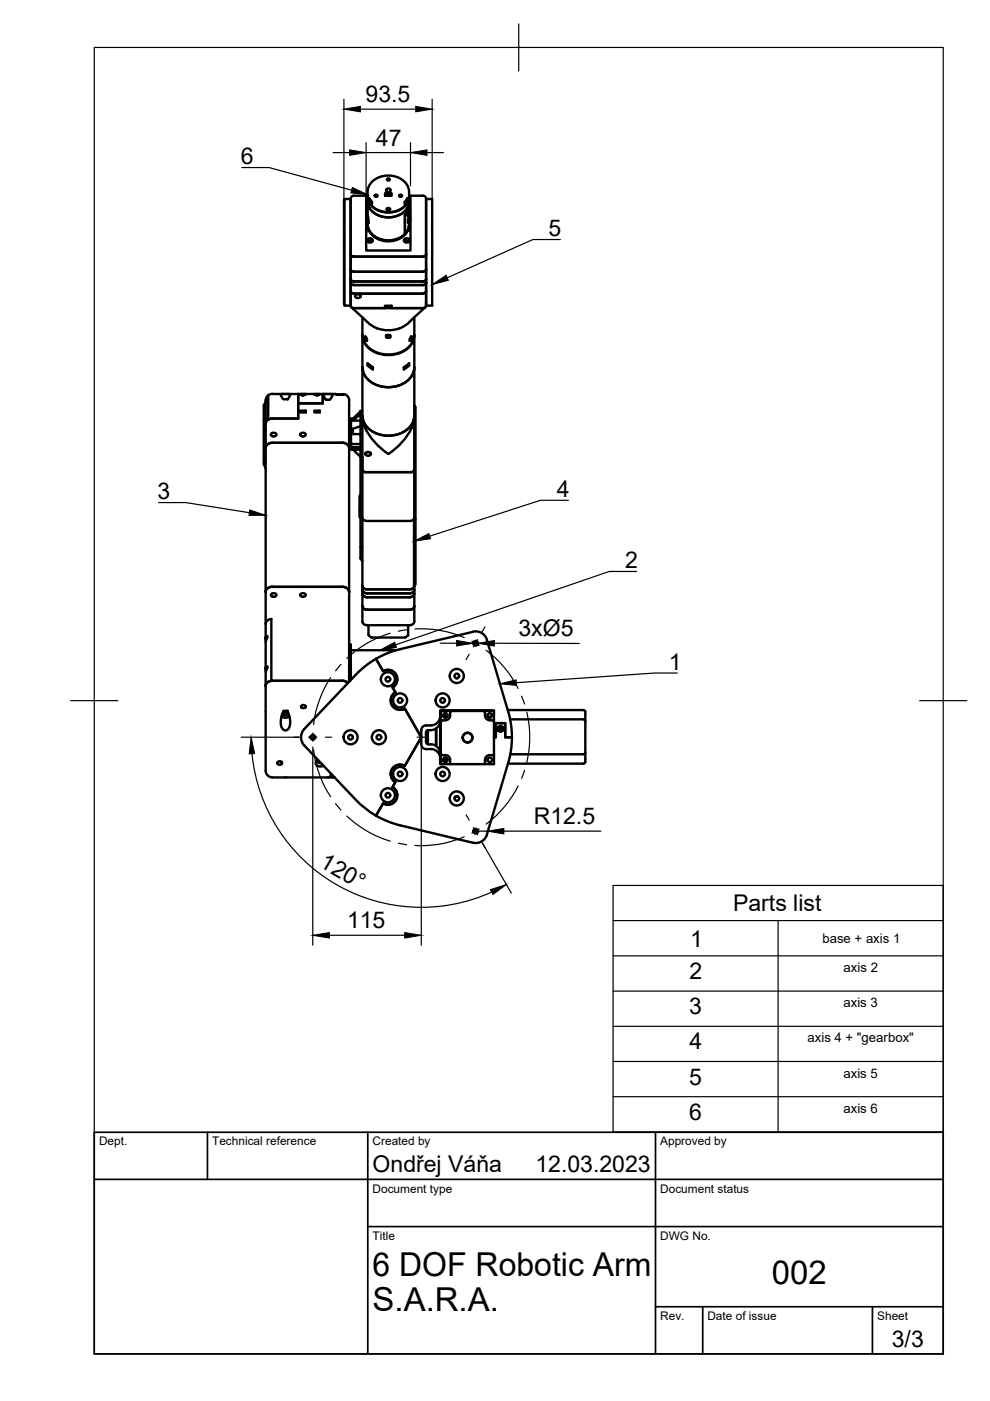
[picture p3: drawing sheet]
<svg xmlns="http://www.w3.org/2000/svg" width="210mm" height="297mm" viewBox="0 0 210 297" stroke-linecap="round" stroke-linejoin="round" font-family="sans-serif">
<!-- layer: Visible -->
<g fill="none" stroke="#000" stroke-width=".51">
<path d="M82.2 38.2h.3M73 42.4v22.1M74.3 42.2v11.7a.65 .65 0 0 0 .7 .5h14.6a.64 .64 0 0 0 .8-.5M74.3 59.9a.64 .64 0 0 0 .7 .5h14.6a.64 .64 0 0 0 .8-.5M74.3 59.1a.64 .64 0 0 0 .7 .6h14.6a.64 .64 0 0 0 .8-.6M74.3 57.1a.64 .64 0 0 0 .7 .5h14.6a.68 .68 0 0 0 .8-.5M74.3 42.2v22.6M74.3 42.2h-1.3v22.6h1.3M75 41.5h2.6v11.6h9.4v-11.6h2.6M75 41.5a.71 .71 0 0 0-.7 .7M77.6 46.4h.1M77.9 51.2l.5-.2 .6 .2"/>
<path d="M77.9 50.7a.57 .57 0 0 1 .7-.2 .57 .57 0 0 1 .4 .7 .57 .57 0 0 1-.8 .2 .57 .57 0 0 1-.3-.7zM77.9 45v2.9l.3 .9 .3 .7 .8 .7 1.5 .8 1.8 .2 1.3-.2 .9-.4 1-.8 .5-.6 .3-.7 .1-.9M77.9 44.5l-.2 .2v.9a2.41 2.41 0 0 0 .2 1.7h.2l.1-.3-.3-2M77.9 41.7v3.3M78 41.6a4 4 0 0 0 4.3 3.4 3.9 3.9 0 0 0 4.4-4.3l-.3-1.4-1.2-1.3-1.4-.6-1.1-.2-1.1 .1-1.7 .5-1.2 1-.7 1.1-.1 1.7M78 42.7a4 4 0 0 0 4.3 3.4 4 4 0 0 0 4.4-3.4M78 41.7a3.9 3.9 0 0 0 4 3.4 4.3 4.3 0 0 0 4.7-2.9v-.5M78 48.2l-.1 .4 .4 .3M78.1 48.6l-.2 .1M78.1 51.4a.34 .34 0 0 1 .6 0M78.2 48.8l-.1 .1M78.3 42v.4h.2"/>
<path d="M78.3 42l.6 .8M78.3 42.4l.6 .8v-.4M79.6 41.7h.3M79.7 41.6v.1M81.6 41h1.4v.5h-1.4zM82 41.5l.3-.2 .4 .2M82 41.5h.1M82 44.2l.5-.1 .2 .3-.2 .2h-.3l-.3-.2zM82.1 41.5h.5M82.7 41.5h-.1M84.8 41.7h.3M84.9 41.6v.1"/>
<path d="M85.7 51.2l.5-.2 .6 .2M85.7 50.7a.57 .57 0 0 1 .7-.2 .57 .57 0 0 1 .4 .7 .57 .57 0 0 1-.8 .2 .57 .57 0 0 1-.3-.7zM85.9 51.4a.34 .34 0 0 1 .6 0M86.2 42.4h.2v-.4l-.6 .8M86.4 42.4l-.6 .8v-.4M86.5 48.8v.1M86.6 48.6l.2 .1M86.7 44.6v.7l-.3 .5v-.3zM86.7 48.2l.1 .4-.4 .3M86.7 47.6a4 4 0 0 1-4.4 3.4 4 4 0 0 1-4.3-3.4 3.9 3.9 0 0 0 4.3 3.4 4.9 4.9 0 0 0 3.6-1.4M86.7 45v2.3M86.7 44.5l.2 .2v2.4l-.2 .2"/>
<path d="M86.7 45l-.2 1.7v.5l.2 .1M86.7 47.6l-.1 .9-.7 1.1M86.7 43.5l-.1 .9-.7 1.1v4.1M86.7 41.7v3.3M86.7 47.3v.3M86.9 46.4h.1M89.7 41.5a.71 .71 0 0 1 .7 .7M90.3 42.2v22.6M90.3 42.2h1.3v22.6h-1.3M74.3 64.8a.64 .64 0 0 0 .7 .5h6.6v-.5h1.4v.5h6.6a.64 .64 0 0 0 .8-.5M74.3 61.7a.64 .64 0 0 0 .7 .5M74.5 65.1l3.4 3.2"/>
<path d="M75 62.3h14.6M75.4 62.6a.71 .71 0 0 1 1.1 .2 .66 .66 0 0 1-.6 .4 .66 .66 0 0 1-.6-.4zM76.8 71.1v28.5M76.8 67.3v3.7M76.9 70.9a4.7 4.7 0 0 0 4.5 4.2 5.9 5.9 0 0 0 6.1-2.7l.3-1.5M76.9 77.9a4.7 4.7 0 0 0 4.5 4.1 5.9 5.9 0 0 0 6.1-2.7l.3-1.4M76.9 71a4.8 4.8 0 0 0 4.7 4.3 5.7 5.7 0 0 0 6-3l.2-1.3M77.4 71.3l.3 .4 .1 .5-.4-.4zM77.9 77.5l1.2 .8M78.2 77.3l-.3 .2v-.5l1.2 .9M78.6 77.6l.4 .2M79.1 77.9v.4"/>
<path d="M81.9 71.1l.6-.1 .3 .1v.3l-.3 .2h-.3l-.3-.2zM86.1 77.6l-.4 .2M86.5 77.3l.3 .2v-.5l-1.2 .9v.4l1.2-.8M87.1 71.4l.2-.1v.3l-.4 .6-.1-.3zM87.8 71.1v28.5M87.8 67.3v3.7M90.2 65.1l-2.9 2.7a6.5 6.5 0 0 1-9.4 .5M90.3 64.1v.9l-.5 .3h-14.9l-.4-.2-.2-.3M90.4 61.7a.64 .64 0 0 1-.7 .5M55.9 89v9.4l.4 1M56.3 85.2l-.4 .7v3.1l.4-.1M56.3 89.8v42.5"/>
<path d="M56.3 90.8v.5M56.3 97v.5M56.8 83.8a3.5 3.5 0 0 0-.5 2.8v3.2M56.8 89l-.3 .4-.2 .4M56.8 83.9v5.1M57.5 92l.1-.1a.69 .69 0 0 1 1 .3 .77 .77 0 0 1-1 .2l-.2-.2zM57.7 88.7h5.5M57.7 83.5h2.7M57.7 88.7l-.9 .3M57.7 88.7a1.31 1.31 0 0 0-1.4 1.1M57.7 83.5l-.9 .3M58 92.5h.1"/>
<path d="M59.5 83.6l1.7-.1 .3 .3-.5 .9h-1zM60.7 83.5h3.4M63.6 87.1h1.2v.3h-1.2zM63.6 83.6h1.2l-.6 .2zM63.7 91.9a.71 .71 0 0 1 1.1 .2 .66 .66 0 0 1-.6 .4 .66 .66 0 0 1-.6-.4zM64.2 92.5h.1M64.3 83.5h2.8M66.6 87.1h1.2v.3h-1.2zM66.6 83.6h1.2l-.6 .2zM67.4 83.5h1v2h-5.2v-2v5.2M68.5 83.6l1.7-.1 .3 .1v.2l-.5 1h-.9zM69.4 83.5h-1v2h-5.2v3.2"/>
<path d="M69.7 83.5h1.4l.6 .2 1.3-.1h-1.9M72.5 93.9h-14.8a1.31 1.31 0 0 0-1.4 1.1M72.5 93.9a1.39 1.39 0 0 1 1.5 1.1M73 83.6a1.41 1.41 0 0 1 1 1.3M74 84.9v59.6M74.4 94.9v.4h2M74.4 94.1v.7M74.8 89.2l1.6-1.4v2.6M74.9 88.7h-.5v5.4h2M74.9 95.3l1.5 1.6M76.4 94.8h-2l2 .1M76.4 92v-1.6l-1.6 .5v1.1h1.6v4.9"/>
<path d="M76.4 87.8v-.6l-1.6 1.6v.4h1.6M76.4 96.9l.1 21.6M76.4 96.9h.4v2.8l.5 .4h10.1l.3-.2 .1-.3M76.8 99.6l.3 .4 .3 .1M76.8 99.6v10.2l.3 .4 .5 .3h9.4l.7-.4 .1-.4v-10.1M76.8 87.1l-.4 .1M76.8 88.5a10.3 10.3 0 0 0 4.2 6.8l1.3 .9a11.3 11.3 0 0 0 5.6-7.7M76.9 88.2a4.7 4.7 0 0 0 4.5 4.1 5.9 5.9 0 0 0 6.1-2.7l.3-1.4M77.5 96l.6-.2 .4 .2 .1 .2a.61 .61 0 0 1-.6 .5 .61 .61 0 0 1-.6-.5zM77.9 95.9h.3M87.8 99.6l-.3 .4-.3 .1M87.8 86h.1"/>
<path d="M76.2 108.2v1.4l.2 .3M76.4 104.8l-.2 .3v3.1h.2M76.4 116h.4M76.6 118.4l-.1 .1 .3 .5M76.8 109.7v14.5M77.4 100.1h9.8M87.8 109.7v14.5h.1M87.9 110.2h.2v13.7l-.2 .3zM88.1 110.2v-23.9l-.2-.3v24.2h-.1M56.3 132.3a1.18 1.18 0 0 1 1.2-1.1v13.2M56.3 132.3v3.2l.1-.5 .2-.1h.1l-.4 1.1v5.9l.1-.5h.3l-.4 1v3M56.3 135.5v.6"/>
<path d="M57.6 125.9a.67 .67 0 0 1 1 .3 .74 .74 0 0 1-1 .2l-.2-.2zM58 126.5h.1M63.7 126a.71 .71 0 0 1 1.1 .1 .66 .66 0 0 1-.6 .4 .66 .66 0 0 1-.6-.4zM64.2 126.5h.1M72.5 124.4h-14.8a1.31 1.31 0 0 0-1.4 1.1M72.5 124.4a1.39 1.39 0 0 1 1.5 1.2M74 136.7h.4v7.5M74.4 137.9h9.6M76.8 125a.91 .91 0 0 0 1 .8M76.8 128.5a.91 .91 0 0 0 1 .8M76.8 124.2a.91 .91 0 0 0 1 .8M76.8 125.9a.91 .91 0 0 0 1 .7"/>
<path d="M76.8 124.2v7.6a.91 .91 0 0 0 1 .8M78.1 132.6l.1 2.1 .6 .5h7.1l.7-.6M79.7 139.7l1.5 2.6M79.7 139.7a19.3 19.3 0 0 0-4.3 3.4l-10.9 11.5a2.52 2.52 0 0 0 0 3.4l10.9 11.5a19.2 19.2 0 0 0 4.3 3.4M86.5 132.6v2M87.8 124.2a.91 .91 0 0 1-1 .8h-9M87.8 125.9a.91 .91 0 0 1-1 .7h-9M87.8 125a.91 .91 0 0 1-1 .8h-9M87.8 128.5a.91 .91 0 0 1-1 .8h-9M87.8 124.2v7.6a.91 .91 0 0 1-1 .8h-9M87.8 124.2l-.3 .6-.5 .2h-9.4l-.5-.3-.3-.5M100.2 134l-15.3 3.6a19.2 19.2 0 0 0-5.2 2.1"/>
<path d="M100.3 133.9a2.51 2.51 0 0 1 3 1.8M103.2 135.7l4.5 15.1a19.1 19.1 0 0 1 0 11l-4.4 15.1a2.51 2.51 0 0 1-3 1.8M56.3 141.9v.6M56.3 145.4v17a2.46 2.46 0 0 0 .6 2.1l.8 .3M57.7 144.3h14.8M57.7 144.3l-.2 .1a1.2 1.2 0 0 0-1.2 1M57.7 144.3a1.31 1.31 0 0 0-1.4 1.1M59.7 151.8l.8 .4 .9-.4M60.1 150.7h.9l.5 1.8v.8l-.2 .9-.2 .4-.5 .3-.4-.1-.3-.3-.4-1 .1-1.3zM63.9 149.6a.53 .53 0 0 1 .5-.2 .53 .53 0 0 1 .4 .4l-.2 .3h-.4l-.4-.2zM72.5 144.3l.7 .2 .6 .3M81.2 142.3a2 2 0 0 1 2.8 .7 2 2 0 0 1-.8 2.7l.6 1.1a2 2 0 0 0-.7 2.7 2 2 0 0 0 2.7 .7"/>
<path d="M89.3 157.8a1.01 1.01 0 0 0 1 1 2.26 2.26 0 0 1 3 2M89.3 157.8v-1.5l-3.5 6.1M90.5 154.9h.2v2.8h-.2M90.8 157.8h.5M90.8 154.8h.5M90.8 154.8l-.2 .1-.3 .4v2l.1 .3 .4 .2M91.3 157.8a2 2 0 0 1 2 2M92.4 154.5v3.6M92.5 154.4v3.8M93.3 151.8v-1.2h11.4v5.7h.4v-3h2v3h1.4h-1.4v-3h-2v3h-.4v5.7h-11.4v-1.2M93.3 151.8v9M93.3 151.8a2 2 0 0 1-2 2h-1a1.01 1.01 0 0 0-1 1v1.5l-3.5-6.1 3.5 6.1-3.5 6.1"/>
<path d="M93.3 152.8a2 2 0 0 1-2 2M93.4 151.3v10.2l.3 .5M93.5 159.7l.4 .4M94.4 151.2h-.1M94.4 152.7l-.7 .1-.2 .3M94.4 151.3l-.3 .7M94.7 151.3a.5 .5 0 0 1-.1 .6 .5 .5 0 0 1-.6 0M95.4 151.1v.6M95.4 151.7a1.01 1.01 0 0 1-1 1M96.9 143.8h-.1M102.4 150.7h-6.6l-.4 .4M102.4 150.7l.4 .2a1.43 1.43 0 0 0 .3 1.5 1.43 1.43 0 0 0 1.5 .3l.1 .2"/>
<path d="M104.3 151.6a.5 .5 0 0 1-.5 .4 .5 .5 0 0 1-.5-.4M104.7 151l-.5-.3h-10.2a.57 .57 0 0 0-.6 .6M104.7 159.9l-.3 .2M105.5 154.2l.6-.4 .6 .4v.7l-.6 .3-.6-.3zM107.7 150.5l16.2 .1a1.26 1.26 0 0 1 .2 1.2v1.1M108.2 152.5h15.5l.4 .4M124.1 159.5l-.4 .4h-15.5M124.1 159.5v1.1a1.24 1.24 0 0 1-.2 1.2l-.2 .1M124.1 152.9v6.6M57.7 164.8h13.2M67.1 161.4l.4 .3 .6 .1M67.4 161.1l-.4 .5 .1 .6 .8 .3 .7-.2"/>
<path d="M70.2 164.4l.5 .4M70.4 164.3l-.4 .3 .9 .2M79.7 172.9a19.2 19.2 0 0 0 5.2 2.1l15.3 3.7M81.2 170.4l-1.5 2.5M85.8 162.4a2 2 0 0 0-2.7 .7 2 2 0 0 0 .7 2.7l-.6 1.1a1.99 1.99 0 0 1 .8 2.7 1.99 1.99 0 0 1-2.8 .7M93.9 160.1h.5M94.2 160.7l.3 .5-.1 .2h-.4M94.3 160.6a.5 .5 0 0 1 .4 .5 .5 .5 0 0 1-.4 .5M94.4 161.4v.2M94.4 160.1a1.01 1.01 0 0 1 1 1M95.4 161.1v.6M95.4 161.7l.2 .3"/>
<path d="M96.7 168.8v.2h-.3M102.8 161.7l-.1 .3M103.8 160.1h.6M103.8 160.1a1.16 1.16 0 0 0-1 1.6M104.7 161.8l-.1 .2M107.7 161.9h16"/>
<circle cx="82.3" cy="38" r=".27"/>
<circle cx="79.7" cy="41.5" r=".27"/>
<circle cx="82.3" cy="40.3" r=".45"/>
<circle cx="84.9" cy="41.5" r=".27"/>
<circle cx="100.8" cy="136.4" r=".5"/>
<circle cx="60.5" cy="151.4" r=".35"/>
<circle cx="66.3" cy="156.3" r=".5"/>
<circle cx="74.3" cy="156.3" r=".5"/>
<circle cx="74.3" cy="156.3" r="1.49"/>
<circle cx="80.3" cy="156.3" r=".5"/>
<circle cx="80.3" cy="156.3" r="1.49"/>
<circle cx="82.2" cy="144" r=".5"/>
<circle cx="82.2" cy="144" r="1.49"/>
<circle cx="84.8" cy="148.5" r=".5"/>
<circle cx="84.8" cy="148.5" r="1.49"/>
<circle cx="93.8" cy="148.5" r=".5"/>
<circle cx="93.8" cy="148.5" r="1.49"/>
<circle cx="94.4" cy="151.7" r=".5"/>
<circle cx="96.8" cy="143.3" r=".5"/>
<circle cx="96.8" cy="143.3" r="1.49"/>
<circle cx="99.1" cy="156.4" r="1.01"/>
<circle cx="99.1" cy="156.4" r="1.05"/>
<circle cx="103.8" cy="151.7" r=".5"/>
<circle cx="106.1" cy="154.5" r=".31"/>
<circle cx="59.3" cy="161.8" r=".45"/>
<circle cx="82.2" cy="168.6" r=".5"/>
<circle cx="82.2" cy="168.6" r="1.49"/>
<circle cx="84.8" cy="164.1" r=".5"/>
<circle cx="84.8" cy="164.1" r="1.49"/>
<circle cx="93.8" cy="164.1" r=".5"/>
<circle cx="93.8" cy="164.1" r="1.49"/>
<circle cx="94.4" cy="161.1" r=".5"/>
<circle cx="96.8" cy="169.3" r=".5"/>
<circle cx="96.8" cy="169.3" r="1.49"/>
<circle cx="100.8" cy="176.2" r=".5"/>
<circle cx="103.8" cy="161.1" r=".5"/>
</g>
<circle cx="57.5" cy="144.4" r=".25" fill="#000"/>
<!-- layer: BORDER -->
<path d="M20 10.1h180v276.9h-180zM110 5.1v10M15 148.6h10M195 148.6h10" fill="none" stroke="#000" stroke-width=".25"/>
<!-- layer: TITLEBLOCK -->
<path d="M20 240.1h180v46.9h-180zM20 250h180M44 240.1v9.9M78 240.1v46.9M139 240.1v46.9M78 260.1h122M139 277.1h61M149 277.1v9.9M185 277.1v9.9" fill="none" stroke="#000" stroke-width=".36"/>
<!-- layer: Smart Centers -->
<g fill="none" stroke="#000" stroke-width=".25">
<path d="M82.7 134.3a22.8 22.8 0 0 0-9.2 5.3M86.2 133.5l-1.7 .3M88 133.4a23.2 23.2 0 0 1 10.4 1.8M99.5 138.7l-.7 1.2M100.1 135.9l1.5 .9M101.3 135.6l-.9 1.6M102.8 132.9l-.6 1.2M103.1 137.9a23 23 0 0 1 6.8 8.1M62.3 156.3h1.3M65.4 156.3h1.8M66.4 155.4v1.8M66.5 159a23 23 0 0 0 3.6 9.9"/>
<path d="M69 156.3h1.3M70.1 143.7a23 23 0 0 0-3.6 9.9M72.3 140.9l-1.2 1.3M88.4 156.3h1.8M89.3 155.4v1.8M110.6 147.6l.6 1.7M111.7 151a22.9 22.9 0 0 1 0 10.6M71.1 170.4l1.2 1.4M73.5 173a22.9 22.9 0 0 0 9.2 5.3M84.5 178.8l1.7 .3M98.4 177.4a22.4 22.4 0 0 1-10.4 1.8M98.8 172.7l.7 1.2"/>
<path d="M100.4 175.5l.9 1.5M101.6 175.7l-1.5 .9M102.2 178.5l.6 1.2M109.9 166.6a23 23 0 0 1-6.8 8.1M111.2 163.3l-.6 1.7"/>
</g>
<!-- layer: FD_Dimensions -->
<g fill="none" stroke="#000" stroke-width=".25">
<path d="M70.6 32.3h3.5M72.9 21v25.5M76.4 23.1h11.7M77.6 30.3v16.9M77.6 32.3h9.4M87 30.3v9.1M90.5 32.3h3.5M91.6 21v25.6M93.3 136.4h3.5M100.3 136.4h1M104.8 136.4h18M51.1 156.3h12.2"/>
<path d="M53.4 159.8a36.1 36.1 0 0 0 50.9 29.3M66.3 158.4v42M89.3 158.4v42M100.8 176.2h2.5M102.3 178.8l6.1 10.6M106.8 176.2h20.6M69.8 198.3h16"/>
</g>
<path d="M74.1 31.8l3.5 .5-3.5 .6zM72.9 23.1l3.5-.6v1.2zM88.1 22.5l3.5 .6-3.5 .6zM87 32.3l3.5-.5v1.1zM96.8 135.8l3.5 .6-3.5 .6zM101.3 136.4l3.5-.6v1.2zM53.2 156.3l.8 3.5h-1.2zM103.3 176.2l3.5-.6v1.2zM66.3 198.3l3.5-.6v1.2zM85.8 197.7l3.5 .6-3.5 .6zM104 188.6l3.4-1.1-2.9 2.2z" fill="#000" stroke="#000" stroke-width=".21"/>
<!-- layer: Leaders -->
<path d="M74.7 39.8l3.2 1.5-3.5-.4zM91.6 60.3l3-1.9 .5 1zM53 108.1l3.3 1.1-3.5 .1zM87.8 114.8l3.1-1.7 .4 1.1zM80.5 137.9l3.2-1.7 .4 1.1zM106 145l3.4-.8 .1 1.1z" fill="#000" stroke="#000" stroke-width=".21"/>
<path d="M51.3 35.5h5.8l17.4 4.8M118.8 50.8h-5.8l-18.2 8.1M33.6 106.6h5.8l13.5 2.1M120.5 106.1h-5.9l-23.5 7.6M135 121.2h-5.8l-45.3 15.5M143.6 142.7h-4.8l-29.3 2" fill="none" stroke="#000" stroke-width=".25"/>
<!-- layer: Custom Tables -->
<path d="M130 187.7h70v52.3h-70zM130 195.2h70M165 195.2v44.8M130 202.7h70M130 210.1h70M130 217.6h70M130 225.1h70M130 232.5h70" fill="none" stroke="#000" stroke-width=".25"/>
<g font-size="7">
<text x="79" y="270.6">6 DOF Robotic Arm</text>
<text x="163.7" y="272.3">002</text>
<text x="79" y="278.1">S.A.R.A.</text>
</g>
<g font-size="4.9">
<text x="77.5" y="21.7">93.5</text>
<text x="51.1" y="34.8">6</text>
<text x="79.7" y="31">47</text>
<text x="116.3" y="50.1">5</text>
<text x="33.4" y="105.9">3</text>
<text x="118" y="105.4">4</text>
<text x="132.5" y="120.4">2</text>
<text x="109.9" y="134.9">3xØ5</text>
<text x="141.8" y="142">1</text>
<text x="113.2" y="174.8">R12.5</text>
<text x="67.5" y="183.7" transform="rotate(30 67.5 183.7)">120°</text>
<text x="73.6" y="196.8">115</text>
<text x="155.4" y="193.2">Parts list</text>
<text x="146.3" y="200.7">1</text>
<text x="146.2" y="207.6">2</text>
<text x="146.1" y="215">3</text>
<text x="146.2" y="222.5">4</text>
<text x="146.1" y="230">5</text>
<text x="146.1" y="237.4">6</text>
<text x="79" y="248.5">Ondřej Váňa</text>
<text x="113.5" y="248.5">12.03.2023</text>
<text x="189.1" y="285.7">3/3</text>
</g>
<g font-size="2.8">
<text x="174.4" y="199.9">base + axis 1</text>
<text x="178.9" y="206.1">axis 2</text>
<text x="178.8" y="213.5">axis 3</text>
<text x="171.2" y="221">axis 4 + &quot;gearbox&quot;</text>
<text x="178.8" y="228.5">axis 5</text>
<text x="178.8" y="235.9">axis 6</text>
</g>
<g font-size="2.5">
<text x="21" y="242.9">Dept.</text>
<text x="45" y="242.9">Technical reference</text>
<text x="79" y="242.9">Created by</text>
<text x="140" y="242.9">Approved by</text>
<text x="79" y="252.8">Document type</text>
<text x="140" y="252.8">Document status</text>
<text x="79" y="262.9">Title</text>
<text x="140" y="262.9">DWG No.</text>
<text x="140" y="279.9">Rev.</text>
<text x="150" y="279.9">Date of issue</text>
<text x="186" y="279.9">Sheet</text>
</g>
</svg>
